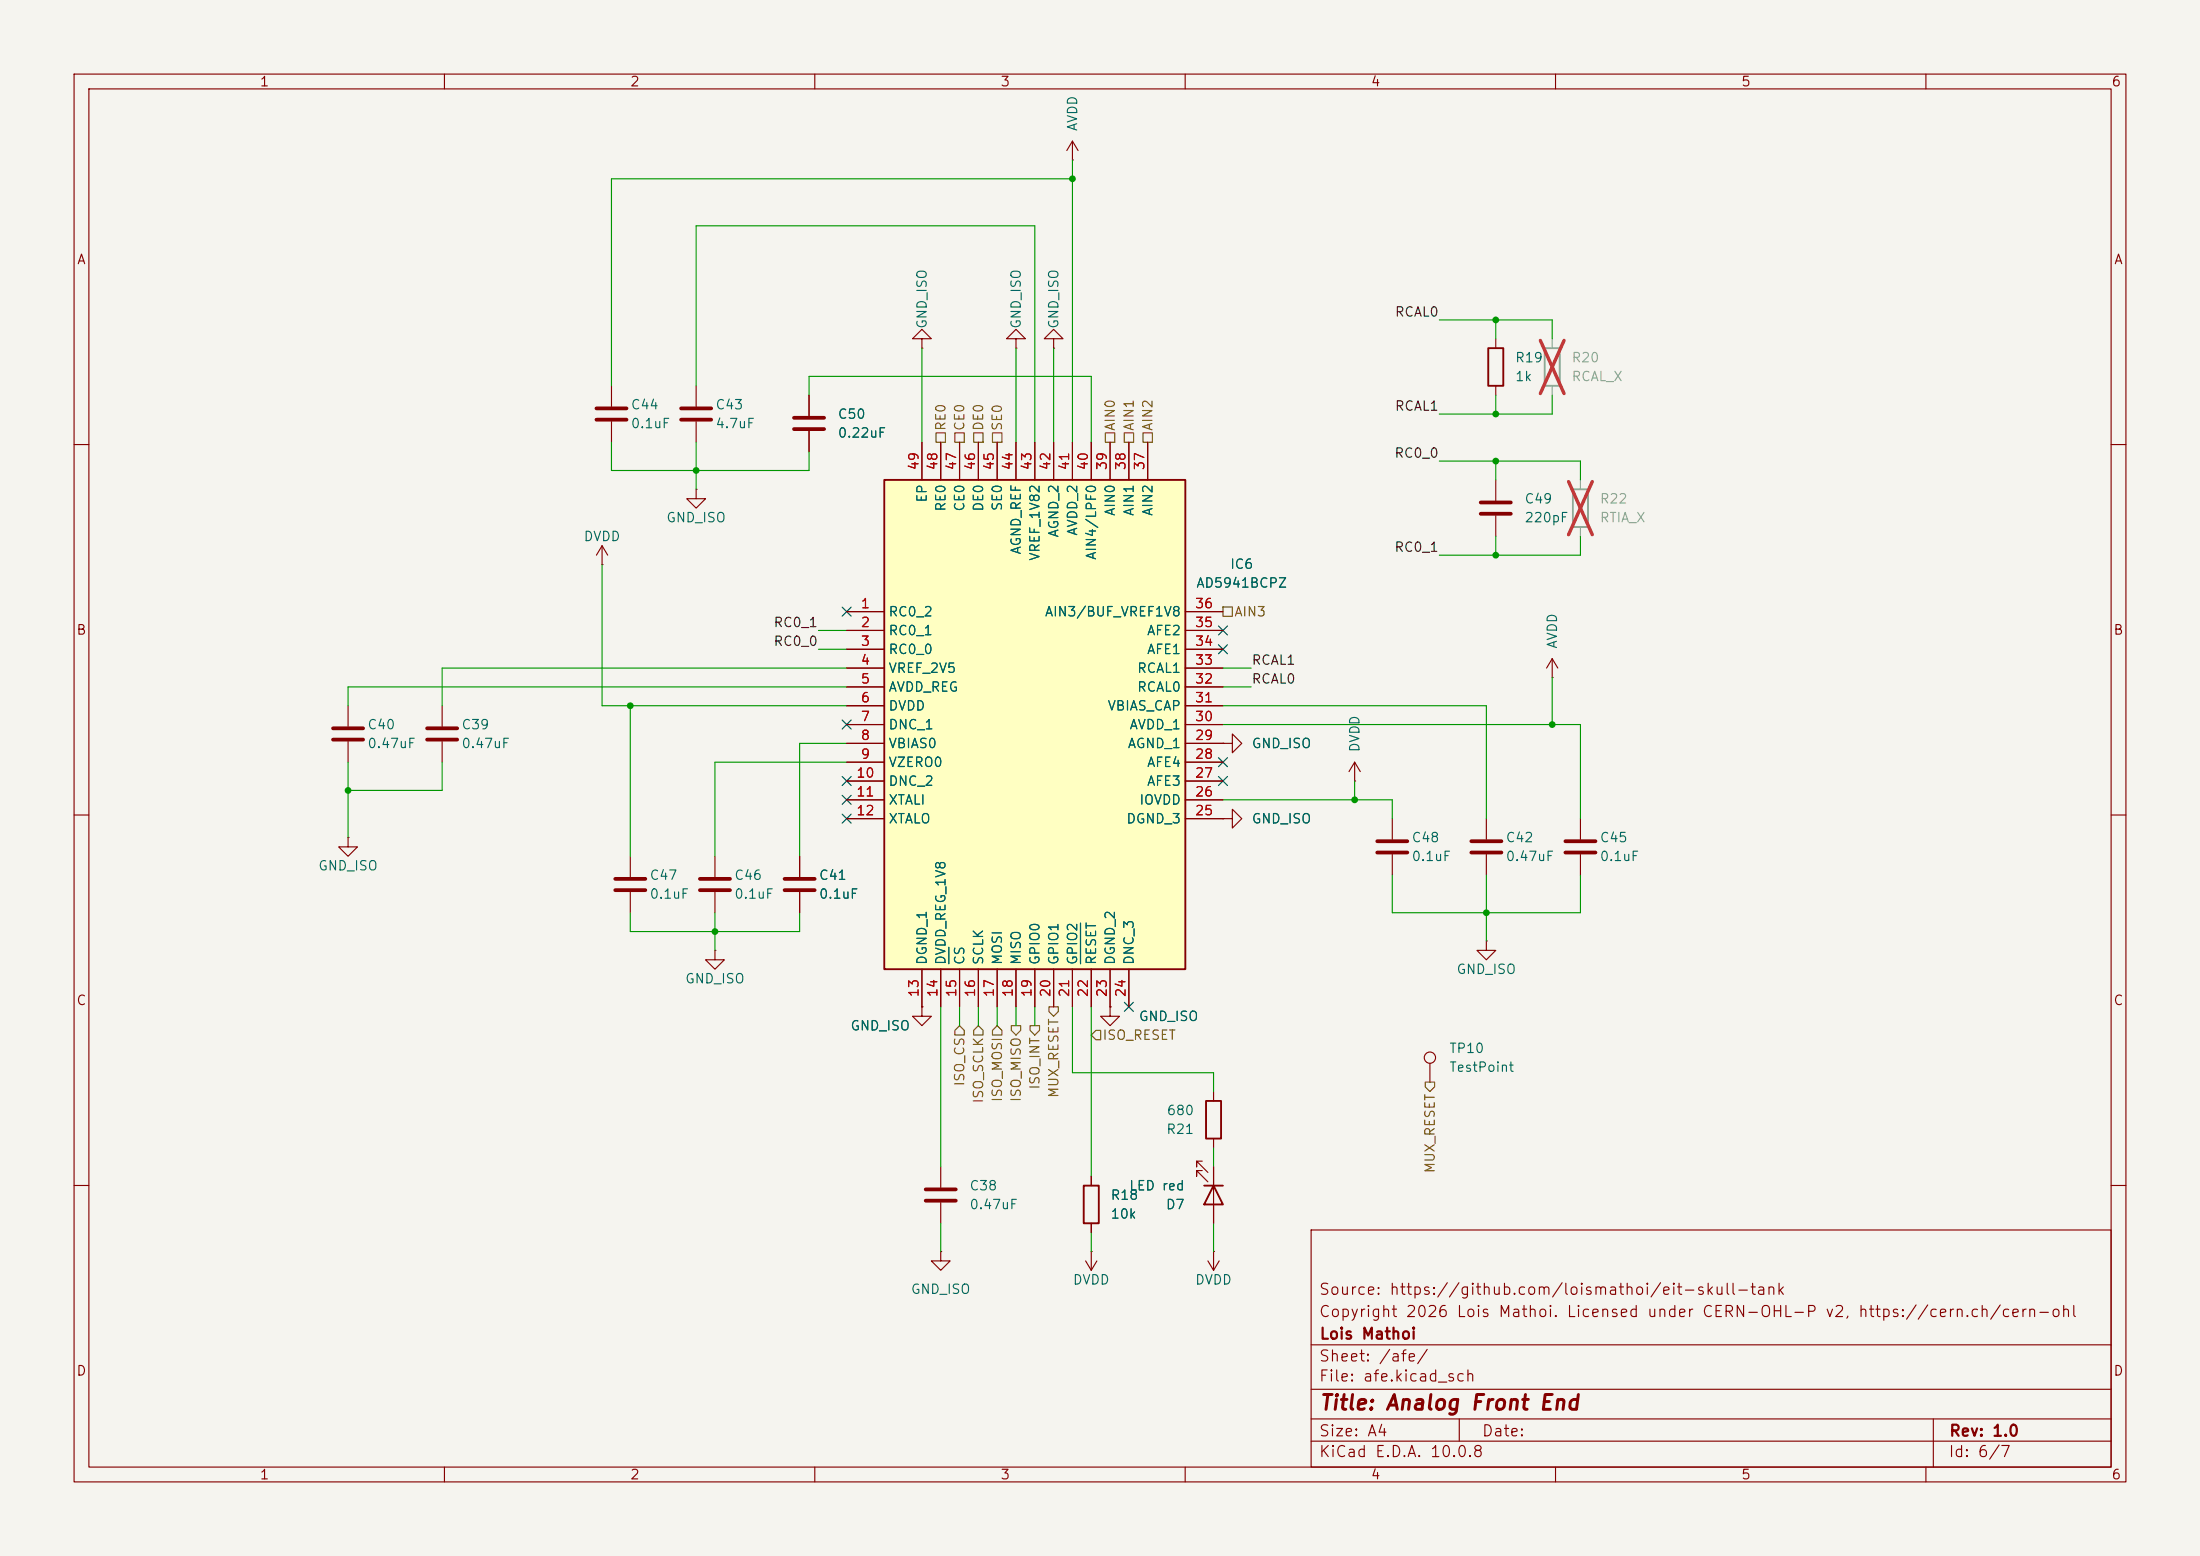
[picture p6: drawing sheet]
<svg xmlns="http://www.w3.org/2000/svg" width="297mm" height="210mm" viewBox="0 0 297 210" stroke-linecap="round" stroke-linejoin="round" font-family="sans-serif">
<path d="M0 0h297v210h-297z" fill="#f5f4ef" stroke="#f5f4ef" stroke-width=".14"/>
<g fill="none" stroke="#840000" stroke-width=".15">
<path d="M10 10h277v190h-277zM12 12h273v186h-273zM60 10v2M110 10v2M144.8 19.1l-.8 1.2M144.8 19.1l.7 1.2M144.8 19.1v2.5M160 10v2M210 10v2M260 10v2M144.8 21.6h.1M82.5 52.1v2.8"/>
<path d="M82.5 56.9v2.8M94 52.1v2.8M94 56.9v2.8M109.2 53.3v2.8M109.2 58.2v2.8M124.5 45.7h1.2l-1.2-1.2-1.3 1.2h1.3v1.3M124.5 47h.1M137.2 45.7h1.2l-1.2-1.2-1.3 1.2h1.3v1.3M137.2 47h.1M142.2 45.7h1.3l-1.3-1.2-1.2 1.2h1.2v1.3M142.2 47h.1M201.9 45.7v1.3"/>
<path d="M201.9 52.1v1.2M10 60h2M81.3 76.2h.1M81.3 73.7l-.8 1.2M81.3 73.7l.7 1.2M81.3 73.7v2.5M94 66v1.3h1.2l-1.2 1.3-1.3-1.3h1.3M94 66h.1M285 60h2M47 95.3v2.7M59.7 95.3v2.7M10 110h2"/>
<path d="M47 113v1.3h1.3l-1.3 1.3-1.3-1.3h1.3M47 113h.1M47 100.1v2.8M59.7 100.1v2.8M85.1 115.6v2.8M96.5 115.6v2.8M165.1 110.5h1.3v-1.3l1.2 1.3-1.2 1.3v-1.3M165.1 110.5h.1M165.1 100.3h1.3v-1.2l1.2 1.2-1.2 1.3v-1.3M165.1 100.3h.1M188 110.5v2.8M188 115.3v2.8"/>
<path d="M200.7 110.5v2.8M200.7 115.3v2.8M285 110h2M85.1 120.4v2.8M96.5 128.3v1.2h1.3l-1.3 1.3-1.3-1.3h1.3M96.5 128.3h.1M96.5 120.4v2.8M124.5 135.9v1.3h1.2l-1.2 1.2-1.3-1.2h1.3M124.5 135.9h.1M149.9 135.9v1.3h1.2l-1.2 1.2-1.3-1.2h1.3M149.9 135.9h.1M200.7 127v1.3h1.2l-1.2 1.2-1.3-1.2h1.3"/>
<path d="M200.7 127h.1M127 157.5v2.8M147.3 158.8v1.2M162.3 156.7h-.8v.8v-.8l1.6 1.5M162.3 158h-.8v.8v-.8l1.6 1.5M163.8 147.3v1.3M163.8 153.7v1.2M163.8 157.5v7.6M193 143.5v2.6M10 160h2M127 168.9v1.3h1.3l-1.3 1.3-1.3-1.3h1.3M127 168.9h.1"/>
<path d="M127 162.3v2.8M146.6 170.2l.7 1.3M147.3 168.9h.1M147.3 165.1v1.3M147.3 168.9v2.6M148.1 170.2l-.8 1.3M163.1 170.2l.7 1.3M163.8 168.9h.1M163.8 168.9v2.6M164.6 170.2l-.8 1.3M177 166h108v32h-108zM285 160h2"/>
<path d="M60 198v2M110 198v2M160 198v2M177 194.5h108M177 191.5h108M177 187.5h108M177 181.5h108M197 191.5v3M210 198v2M260 198v2M261 191.5v6.5"/>
<circle cx="193" cy="142.7" r=".76"/>
</g>
<g fill="none" stroke="#840000" stroke-width=".51">
<path d="M80.5 55.1h4.1M80.5 56.6h4.1M91.9 55.1h4.1M91.9 56.6h4.1M107.2 56.4h4.1M107.2 57.9h4.1M45 98.3h4M45 99.8h4M57.7 98.3h4M57.7 99.8h4M83.1 118.6h4M94.5 118.6h4.1"/>
<path d="M185.9 113.5h4.1M185.9 115.1h4.1M198.6 113.5h4.1M198.6 115.1h4.1M83.1 120.1h4M94.5 120.1h4.1M125 160.5h4M125 162.1h4"/>
</g>
<path d="M200.9 47h2v5.1h-2zM162.8 148.6h2v5.1h-2zM146.3 160h2v5.1h-2zM162.6 160h2.5M163.8 160l1.3 2.6h-2.5z" fill="none" stroke="#840000" stroke-width=".25"/>
<path d="M208.5 47h2.1v5.1h-2.1zM212.3 66h2.1v5.1h-2.1z" fill="none" stroke="#9c9b98" stroke-width=".25"/>
<path d="M209.5 45.7v1.3M209.5 52.1v1.2M213.4 64.8v1.2M213.4 71.1v1.3" fill="none" stroke="#9c9b98" stroke-width=".15"/>
<path d="M207.9 45.9l3.3 7.2M211.2 45.9l-3.3 7.2M211.8 65l3.2 7.2M215 65l-3.2 7.2" fill="none" stroke="#e12e31" stroke-width=".46"/>
<path d="M119.4 64.8h40.6v66h-40.6z" fill="#ffffc2"/>
<path d="M119.4 64.8h40.6v66h-40.6z" fill="none" stroke="#840000" stroke-width=".25"/>
<g fill="none" stroke="#840000" stroke-width=".15">
<path d="M109.2 53.3v2.8M109.2 58.2v2.8M124.5 59.7v5.1M127 59.7v5.1M129.5 59.7v5.1M132.1 59.7v5.1M134.6 59.7v5.1M137.2 59.7v5.1M139.7 59.7v5.1M142.2 59.7v5.1M144.8 59.7v5.1M147.3 59.7v5.1"/>
<path d="M149.9 59.7v5.1M152.4 59.7v5.1M154.9 59.7v5.1M201.9 64.8v2.8M201.9 69.6v2.8M114.3 82.6h5.1M114.3 85.1h5.1M114.3 87.6h5.1M114.3 90.2h5.1M114.3 92.7h5.1M114.3 95.3h5.1M114.3 97.8h5.1"/>
<path d="M160 82.6h5.1M160 85.1h5.1M160 87.6h5.1M160 90.2h5.1M160 92.7h5.1M160 95.3h5.1M160 97.8h5.1M209.5 91.4h.1M209.5 88.9l-.7 1.3M209.5 88.9l.8 1.3M209.5 88.9v2.5M107.9 115.6v2.8"/>
<path d="M114.3 100.3h5.1M114.3 102.9h5.1M114.3 105.4h5.1M114.3 108h5.1M114.3 110.5h5.1M160 100.3h5.1M160 102.9h5.1M160 105.4h5.1M160 108h5.1M160 110.5h5.1M165.1 100.3h.1M165.1 110.5h.1"/>
<path d="M182.9 105.4h.1M182.9 102.9l-.8 1.2M182.9 102.9l.7 1.2M182.9 102.9v2.5M213.4 110.5v2.8M213.4 115.3v2.8M107.9 120.4v2.8M124.5 135.9h.1M124.5 130.8v5.1M127 130.8v5.1M129.5 130.8v5.1M132.1 130.8v5.1"/>
<path d="M134.6 130.8v5.1M137.2 130.8v5.1M139.7 130.8v5.1M142.2 130.8v5.1M144.8 130.8v5.1M147.3 130.8v5.1M149.9 135.9h.1M149.9 130.8v5.1M152.4 130.8v5.1M147.3 158.8v1.2M163.8 157.5v2.5M147.3 165.1v1.3"/>
<path d="M163.8 162.6v2.5"/>
</g>
<path d="M128.1 127.8v2.3M145.9 124.6v5.5" fill="none" stroke="#006464" stroke-width=".15"/>
<path d="M199.9 67.8h4.1M199.9 69.3h4.1M105.9 118.6h4.1M211.3 113.5h4.1M211.3 115.1h4.1M105.9 120.1h4.1" fill="none" stroke="#840000" stroke-width=".51"/>
<g fill="none" stroke="#725600" stroke-width=".15">
<path d="M126.4 58.4h1.2v1.3h-1.2zM128.9 58.4h1.3v1.3h-1.3zM131.4 58.4h1.3v1.3h-1.3zM134 58.4h1.3v1.3h-1.3zM149.2 58.4h1.3v1.3h-1.3zM151.8 58.4h1.2v1.3h-1.2zM154.3 58.4h1.3v1.3h-1.3zM165.1 81.9h1.3v1.3h-1.3zM128.9 139.1l.6-.7 .7 .7v.6h-1.3zM132.1 138.4l.6 .7v.6h-1.3v-.6zM134.6 138.4l.7 .7v.6h-1.3v-.6zM136.5 138.4h1.3v.7l-.6 .6-.7-.6z"/>
<path d="M139.1 138.4h1.2v.7l-.6 .6-.6-.6zM141.6 135.9h1.3v.6l-.7 .7-.6-.7zM148 139.1h.6v1.2h-.6l-.7-.6zM192.4 146.1h1.3v.6l-.7 .6-.6-.6z"/>
</g>
<g fill="none" stroke="#009600" stroke-width=".15">
<path d="M144.8 21.6v38.1M144.8 24.1h-62.3v28M82.5 59.7v3.8h26.7v-2.5M94 52.1v-21.6h45.7v29.2M94 59.7v6.3M109.2 53.3v-2.5h38.1v8.9M124.5 47v12.7M137.2 47v12.7M142.2 47v12.7M194.3 43.2h15.2v2.5M201.9 43.2v2.5M201.9 53.3v2.6"/>
<path d="M209.5 53.3v2.6h-15.2M81.3 76.2v19.1h33M194.3 62.2h19.1v2.6M201.9 62.2v2.6M201.9 72.4v2.5M213.4 72.4v2.5h-19.1M85.1 95.3v20.3M110.5 85.1h3.8M110.5 87.6h3.8M114.3 90.2h-54.6v5.1M114.3 92.7h-67.3v2.6M165.1 90.2h3.8"/>
<path d="M165.1 95.3h35.6v15.2M165.1 97.8h48.3v12.7M165.1 92.7h3.8M209.5 91.4v6.4M47 102.9v10.1M59.7 102.9v3.8h-12.7M114.3 102.9h-17.8v12.7M114.3 100.3h-6.4v15.3M165.1 108h22.9v2.5M182.9 105.4v2.6M188 118.1v5.1h25.4v-5.1M200.7 118.1v8.9"/>
<path d="M85.1 123.2v2.5h22.8v-2.5M96.5 123.2v5.1M127 135.9v21.6M129.5 135.9v2.5M132.1 135.9v2.5M134.6 135.9v2.5M137.2 135.9v2.5M139.7 135.9v2.5M144.8 135.9v8.9h19v2.5M147.3 135.9v22.9M163.8 154.9v2.6M127 165.1v3.8"/>
<path d="M147.3 166.4v2.5M163.8 165.1v3.8"/>
</g>
<g fill="none" stroke="#000084" stroke-width=".15">
<path d="M113.7 97.2l1.2 1.2M113.7 81.9l1.2 1.3M114.9 97.2l-1.2 1.2M114.9 81.9l-1.2 1.3M164.5 87l1.2 1.2M164.5 84.5l1.2 1.2M165.7 87l-1.2 1.2M165.7 84.5l-1.2 1.2M113.7 104.8l1.2 1.2M113.7 109.9l1.2 1.2M113.7 107.3l1.2 1.3M114.9 104.8l-1.2 1.2"/>
<path d="M114.9 109.9l-1.2 1.2M114.9 107.3l-1.2 1.3M164.5 104.8l1.2 1.2M164.5 102.3l1.2 1.2M165.7 104.8l-1.2 1.2M165.7 102.3l-1.2 1.2M151.8 135.3l1.2 1.2M153 135.3l-1.2 1.2"/>
</g>
<g fill="#009600">
<circle cx="209.5" cy="97.8" r=".46"/>
<circle cx="200.7" cy="123.2" r=".46"/>
<circle cx="144.8" cy="24.1" r=".46"/>
<circle cx="94" cy="63.5" r=".46"/>
<circle cx="201.9" cy="74.9" r=".46"/>
<circle cx="182.9" cy="108" r=".46"/>
<circle cx="201.9" cy="55.9" r=".46"/>
<circle cx="96.5" cy="125.7" r=".46"/>
<circle cx="85.1" cy="95.3" r=".46"/>
<circle cx="47" cy="106.7" r=".46"/>
<circle cx="201.9" cy="62.2" r=".46"/>
<circle cx="201.9" cy="43.2" r=".46"/>
</g>
<text font-size="2" fill="#840000" x="178" y="190.8">Title: Analog Front End</text>
<g font-size="1.5" fill="#840000">
<text x="178" y="178.1">Copyright 2026 Lois Mathoi. Licensed under CERN-OHL-P v2, https://cern.ch/cern-ohl</text>
<text x="178" y="175.1">Source: https://github.com/loismathoi/eit-skull-tank</text>
<text x="178" y="184.1">Sheet: /afe/</text>
<text x="178" y="181.1">Lois Mathoi</text>
<text x="178" y="186.8">File: afe.kicad_sch</text>
<text x="178" y="197">KiCad E.D.A. 10.0.8</text>
<text x="178" y="194.2">Size: A4</text>
<text x="200" y="194.2">Date:</text>
<text x="263" y="197">Id: 6/7</text>
<text x="263" y="194.2">Rev: 1.0</text>
</g>
<g font-size="1.3" fill="#840000">
<text x="35" y="12">1</text>
<text x="85" y="12">2</text>
<text x="135" y="12">3</text>
<text x="185" y="12">4</text>
<text x="235" y="12">5</text>
<text x="285" y="12">6</text>
<text x="10.3" y="36">A</text>
<text x="285.3" y="36">A</text>
<text x="10.2" y="86">B</text>
<text x="285.2" y="86">B</text>
<text x="10.2" y="136">C</text>
<text x="285.2" y="136">C</text>
<text x="10.2" y="186">D</text>
<text x="285.2" y="186">D</text>
<text x="35" y="200">1</text>
<text x="85" y="200">2</text>
<text x="135" y="200">3</text>
<text x="185" y="200">4</text>
<text x="235" y="200">5</text>
<text x="285" y="200">6</text>
</g>
<g font-size="1.3" fill="#006464">
<text x="145.7" y="17.8" transform="rotate(-90 145.7 17.8)">AVDD</text>
<text x="125.4" y="44.5" transform="rotate(-90 125.4 44.5)">GND_ISO</text>
<text x="138.1" y="44.5" transform="rotate(-90 138.1 44.5)">GND_ISO</text>
<text x="143.2" y="44.5" transform="rotate(-90 143.2 44.5)">GND_ISO</text>
<text x="204.5" y="49.2">R19</text>
<text x="204.5" y="51.8">1k</text>
<text x="85.1" y="55.6">C44</text>
<text x="85.1" y="58.1">0.1uF</text>
<text x="96.5" y="55.6">C43</text>
<text x="96.5" y="58.1">4.7uF</text>
<text x="113" y="56.8">C50</text>
<text x="113" y="59.4">0.22uF</text>
<text x="89.9" y="70.8">GND_ISO</text>
<text x="125.4" y="67.9" transform="rotate(-90 125.4 67.9)">EP</text>
<text x="128" y="69.1" transform="rotate(-90 128 69.1)">RE0</text>
<text x="130.5" y="69.1" transform="rotate(-90 130.5 69.1)">CE0</text>
<text x="133" y="69.1" transform="rotate(-90 133 69.1)">DE0</text>
<text x="135.6" y="69.1" transform="rotate(-90 135.6 69.1)">SE0</text>
<text x="150.8" y="69.7" transform="rotate(-90 150.8 69.7)">AIN0</text>
<text x="153.4" y="69.7" transform="rotate(-90 153.4 69.7)">AIN1</text>
<text x="155.9" y="69.7" transform="rotate(-90 155.9 69.7)">AIN2</text>
<text x="205.7" y="68.3">C49</text>
<text x="205.7" y="70.8">220pF</text>
<text x="78.7" y="73.4">DVDD</text>
<text x="138.1" y="74.9" transform="rotate(-90 138.1 74.9)">AGND_REF</text>
<text x="140.7" y="75.8" transform="rotate(-90 140.7 75.8)">VREF_1V82</text>
<text x="143.2" y="72.6" transform="rotate(-90 143.2 72.6)">AGND_2</text>
<text x="145.7" y="72.4" transform="rotate(-90 145.7 72.4)">AVDD_2</text>
<text x="148.3" y="75.7" transform="rotate(-90 148.3 75.7)">AIN4/LPF0</text>
<text x="166" y="77.1">IC6</text>
<text x="119.9" y="83.5">RC0_2</text>
<text x="141" y="83.5">AIN3/BUF_VREF1V8</text>
<text x="161.4" y="79.6">AD5941BCPZ</text>
<text x="119.9" y="86.1">RC0_1</text>
<text x="119.9" y="88.6">RC0_0</text>
<text x="154.7" y="88.6">AFE1</text>
<text x="154.7" y="86.1">AFE2</text>
<text x="210.5" y="87.6" transform="rotate(-90 210.5 87.6)">AVDD</text>
<text x="119.9" y="91.1">VREF_2V5</text>
<text x="119.9" y="93.7">AVDD_REG</text>
<text x="153.4" y="93.7">RCAL0</text>
<text x="153.4" y="91.1">RCAL1</text>
<text x="49.5" y="98.8">C40</text>
<text x="49.5" y="101.3">0.47uF</text>
<text x="62.2" y="98.8">C39</text>
<text x="62.2" y="101.3">0.47uF</text>
<text x="119.9" y="96.2">DVDD</text>
<text x="119.9" y="98.8">DNC_1</text>
<text x="119.9" y="101.3">VBIAS0</text>
<text x="149.4" y="96.2">VBIAS_CAP</text>
<text x="152.1" y="101.3">AGND_1</text>
<text x="152.4" y="98.8">AVDD_1</text>
<text x="168.9" y="101.3">GND_ISO</text>
<text x="183.8" y="101.6" transform="rotate(-90 183.8 101.6)">DVDD</text>
<text x="119.9" y="103.8">VZERO0</text>
<text x="119.9" y="106.4">DNC_2</text>
<text x="154.7" y="106.4">AFE3</text>
<text x="154.7" y="103.8">AFE4</text>
<text x="119.9" y="108.9">XTALI</text>
<text x="119.9" y="111.5">XTALO</text>
<text x="152" y="111.5">DGND_3</text>
<text x="153.7" y="108.9">IOVDD</text>
<text x="168.9" y="111.5">GND_ISO</text>
<text x="190.5" y="114">C48</text>
<text x="203.2" y="114">C42</text>
<text x="215.9" y="114">C45</text>
<text x="42.9" y="117.8">GND_ISO</text>
<text x="87.6" y="119.1">C47</text>
<text x="99" y="119.1">C46</text>
<text x="110.5" y="119.1">C41</text>
<text x="190.5" y="116.5">0.1uF</text>
<text x="203.2" y="116.5">0.47uF</text>
<text x="215.9" y="116.5">0.1uF</text>
<text x="87.6" y="121.6">0.1uF</text>
<text x="99" y="121.6">0.1uF</text>
<text x="110.5" y="121.6">0.1uF</text>
<text x="125.4" y="130.3" transform="rotate(-90 125.4 130.3)">DGND_1</text>
<text x="128" y="130.3" transform="rotate(-90 128 130.3)">DVDD_REG_1V8</text>
<text x="130.5" y="130.3" transform="rotate(-90 130.5 130.3)">CS</text>
<text x="133" y="130.3" transform="rotate(-90 133 130.3)">SCLK</text>
<text x="135.6" y="130.3" transform="rotate(-90 135.6 130.3)">MOSI</text>
<text x="138.1" y="130.3" transform="rotate(-90 138.1 130.3)">MISO</text>
<text x="140.7" y="130.3" transform="rotate(-90 140.7 130.3)">GPIO0</text>
<text x="143.2" y="130.3" transform="rotate(-90 143.2 130.3)">GPIO1</text>
<text x="145.7" y="130.3" transform="rotate(-90 145.7 130.3)">GPIO2</text>
<text x="148.3" y="130.3" transform="rotate(-90 148.3 130.3)">RESET</text>
<text x="150.8" y="130.3" transform="rotate(-90 150.8 130.3)">DGND_2</text>
<text x="153.4" y="130.3" transform="rotate(-90 153.4 130.3)">DNC_3</text>
<text x="196.5" y="131.8">GND_ISO</text>
<text x="92.4" y="133">GND_ISO</text>
<text x="114.7" y="139.4">GND_ISO</text>
<text x="153.7" y="138.1">GND_ISO</text>
<text x="195.6" y="142.4">TP10</text>
<text x="195.6" y="145">TestPoint</text>
<text x="157.4" y="153.4">R21</text>
<text x="157.4" y="150.8">680</text>
<text x="130.8" y="161">C38</text>
<text x="152.3" y="161">LED red</text>
<text x="130.8" y="163.5">0.47uF</text>
<text x="149.8" y="162.3">R18</text>
<text x="149.8" y="164.8">10k</text>
<text x="157.3" y="163.5">D7</text>
<text x="144.7" y="173.7">DVDD</text>
<text x="161.3" y="173.7">DVDD</text>
<text x="122.9" y="175">GND_ISO</text>
</g>
<g font-size="1.3" fill="#0f0f0f">
<text x="188.2" y="43.1">RCAL0</text>
<text x="188.2" y="55.8">RCAL1</text>
<text x="188.2" y="62.1">RC0_0</text>
<text x="188.2" y="74.8">RC0_1</text>
<text x="104.3" y="87.5">RC0_0</text>
<text x="104.3" y="85">RC0_1</text>
<text x="168.9" y="90">RCAL1</text>
<text x="168.9" y="92.6">RCAL0</text>
</g>
<g font-size="1.3" fill="#939391">
<text x="212.1" y="49.2">R20</text>
<text x="212.1" y="51.8">RCAL_X</text>
<text x="215.9" y="68.3">R22</text>
<text x="215.9" y="70.8">RTIA_X</text>
</g>
<g font-size="1.3" fill="#725600">
<text x="128" y="58.3" transform="rotate(-90 128 58.3)">RE0</text>
<text x="130.5" y="58.3" transform="rotate(-90 130.5 58.3)">CE0</text>
<text x="133" y="58.3" transform="rotate(-90 133 58.3)">DE0</text>
<text x="135.6" y="58.3" transform="rotate(-90 135.6 58.3)">SE0</text>
<text x="150.8" y="58.3" transform="rotate(-90 150.8 58.3)">AIN0</text>
<text x="153.4" y="58.3" transform="rotate(-90 153.4 58.3)">AIN1</text>
<text x="155.9" y="58.3" transform="rotate(-90 155.9 58.3)">AIN2</text>
<text x="166.5" y="83.5">AIN3</text>
<text x="148.8" y="140.7">ISO_RESET</text>
<text x="130.5" y="146.7" transform="rotate(-90 130.5 146.7)">ISO_CS</text>
<text x="133" y="149" transform="rotate(-90 133 149)">ISO_SCLK</text>
<text x="135.6" y="148.8" transform="rotate(-90 135.6 148.8)">ISO_MOSI</text>
<text x="138.1" y="148.8" transform="rotate(-90 138.1 148.8)">ISO_MISO</text>
<text x="140.7" y="147.1" transform="rotate(-90 140.7 147.1)">ISO_INT</text>
<text x="143.2" y="148.3" transform="rotate(-90 143.2 148.3)">MUX_RESET</text>
<text x="194" y="158.4" transform="rotate(-90 194 158.4)">MUX_RESET</text>
</g>
<g font-size="1.3" fill="#a90000">
<text x="124.3" y="63.6" transform="rotate(-90 124.3 63.6)">49</text>
<text x="126.9" y="63.6" transform="rotate(-90 126.9 63.6)">48</text>
<text x="129.4" y="63.6" transform="rotate(-90 129.4 63.6)">47</text>
<text x="131.9" y="63.6" transform="rotate(-90 131.9 63.6)">46</text>
<text x="134.5" y="63.6" transform="rotate(-90 134.5 63.6)">45</text>
<text x="137" y="63.6" transform="rotate(-90 137 63.6)">44</text>
<text x="139.6" y="63.6" transform="rotate(-90 139.6 63.6)">43</text>
<text x="142.1" y="63.6" transform="rotate(-90 142.1 63.6)">42</text>
<text x="144.6" y="63.6" transform="rotate(-90 144.6 63.6)">41</text>
<text x="147.2" y="63.6" transform="rotate(-90 147.2 63.6)">40</text>
<text x="149.7" y="63.6" transform="rotate(-90 149.7 63.6)">39</text>
<text x="152.3" y="63.6" transform="rotate(-90 152.3 63.6)">38</text>
<text x="154.8" y="63.6" transform="rotate(-90 154.8 63.6)">37</text>
<text x="116.1" y="82.4">1</text>
<text x="161.2" y="82.4">36</text>
<text x="116.1" y="85">2</text>
<text x="116.1" y="87.5">3</text>
<text x="161.2" y="87.5">34</text>
<text x="161.2" y="85">35</text>
<text x="116.1" y="90">4</text>
<text x="116.1" y="92.6">5</text>
<text x="116.1" y="95.1">6</text>
<text x="161.2" y="95.1">31</text>
<text x="161.2" y="92.6">32</text>
<text x="161.2" y="90">33</text>
<text x="116.1" y="97.7">7</text>
<text x="116.1" y="100.2">8</text>
<text x="161.2" y="100.2">29</text>
<text x="161.2" y="97.7">30</text>
<text x="115.5" y="105.3">10</text>
<text x="115.5" y="107.8">11</text>
<text x="116.1" y="102.7">9</text>
<text x="161.2" y="107.8">26</text>
<text x="161.2" y="105.3">27</text>
<text x="161.2" y="102.7">28</text>
<text x="115.5" y="110.4">12</text>
<text x="161.2" y="110.4">25</text>
<text x="124.3" y="134.7" transform="rotate(-90 124.3 134.7)">13</text>
<text x="126.9" y="134.7" transform="rotate(-90 126.9 134.7)">14</text>
<text x="129.4" y="134.7" transform="rotate(-90 129.4 134.7)">15</text>
<text x="131.9" y="134.7" transform="rotate(-90 131.9 134.7)">16</text>
<text x="134.5" y="134.7" transform="rotate(-90 134.5 134.7)">17</text>
<text x="137" y="134.7" transform="rotate(-90 137 134.7)">18</text>
<text x="139.6" y="134.7" transform="rotate(-90 139.6 134.7)">19</text>
<text x="142.1" y="134.7" transform="rotate(-90 142.1 134.7)">20</text>
<text x="144.6" y="134.7" transform="rotate(-90 144.6 134.7)">21</text>
<text x="147.2" y="134.7" transform="rotate(-90 147.2 134.7)">22</text>
<text x="149.7" y="134.7" transform="rotate(-90 149.7 134.7)">23</text>
<text x="152.3" y="134.7" transform="rotate(-90 152.3 134.7)">24</text>
</g>
</svg>
